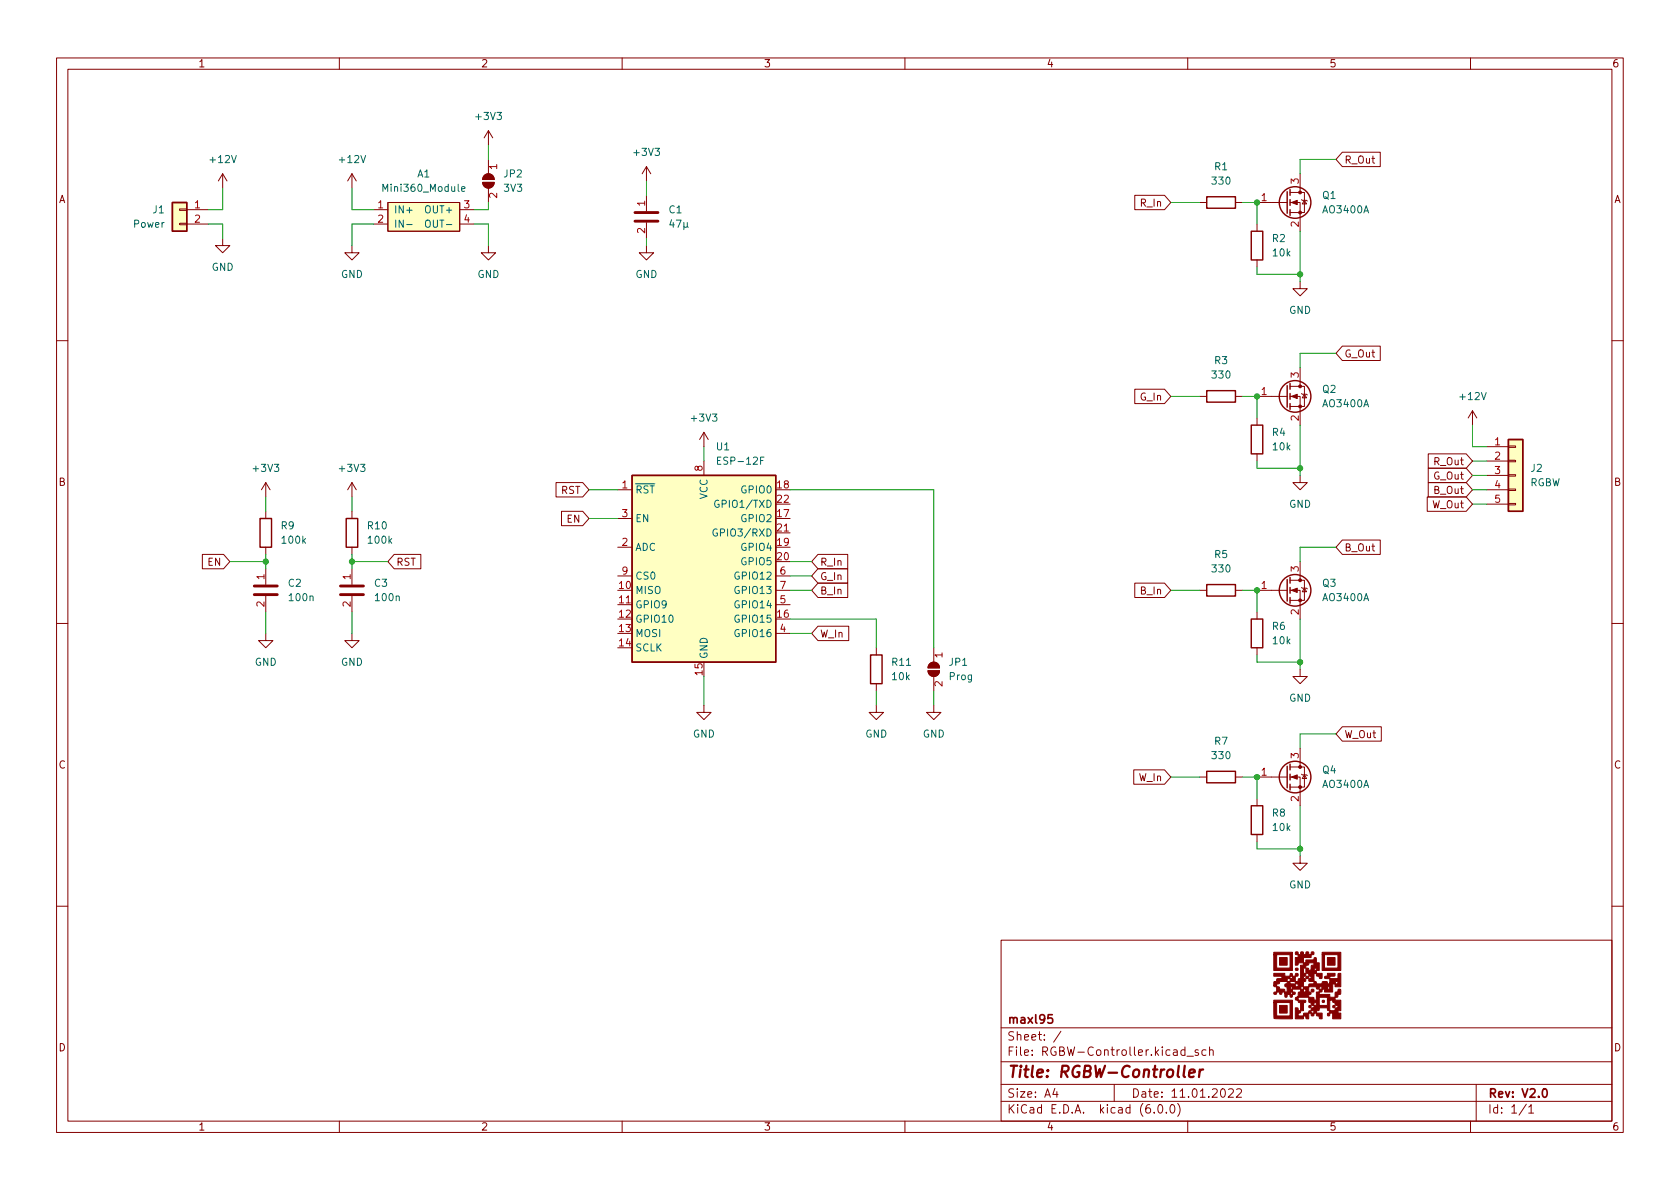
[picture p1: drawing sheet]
<svg xmlns="http://www.w3.org/2000/svg" width="297mm" height="210mm" viewBox="0 0 297 210" stroke-linecap="round" stroke-linejoin="round" font-family="sans-serif">
<g fill="none" stroke="#840000" stroke-width=".18">
<path d="M10 10.2h277v190.1h-277zM12 12.2h273v186.1h-273zM60 10.2v2M110 10.2v2M160 10.2v2M210 10.2v2M260 10.2v2M31.7 39.5h1.3v.2h-1.3zM31.7 37h1.3v.2h-1.3zM33 37.1h3.8M33 39.6h3.8M39.4 30.7l.7 1.3"/>
<path d="M39.4 30.7v2.6M39.4 30.7l-.8 1.3M62.2 30.7v2.6M62.2 30.7l-.7 1.3M62.2 30.7l.8 1.3M66 37.1h2.6M66 39.6h2.6M68.6 35.8h12.7v5.1h-12.7zM81.3 37.1h2.5M81.3 39.6h2.5M85.3 32.3h2.1a1.02 1.02 0 0 1-1 1 1.02 1.02 0 0 1-1.1-1zM85.6 31a1.02 1.02 0 0 1 1.1-.2 1.02 1.02 0 0 1 .7 .9h-2.1z"/>
<path d="M86.4 23.1l-.8 1.3M86.4 23.1v2.5M86.4 28.2v2.5M86.4 33.3v2.5M86.4 23.1l.7 1.3M114.3 29.5l-.8 1.2M114.3 29.5v2.5M114.3 34.5v2.8M114.3 39.4v2.8M114.3 29.5l.8 1.2M200.6 34.5h5.3l1.1 1.3-1.1 1.3h-5.3zM212.1 35.8h1.3"/>
<path d="M218.4 35.8h1.3M222.2 39.6v1.3M222.2 35.8h5.4M228.1 35.8h1.8v5.1M228.1 34h2.5v3.6h-2.5M229.9 30.7v3.3M230.1 35.3l.2 .1h.7l.1 .2M230.6 35.4l.4 .7h-.7zM237.3 26.9h6.7v2.6h-6.7l-1.1-1.3zM39.4 42.2v1.2h-1.3l1.3 1.3 1.2-1.3h-1.2M62.2 43.4v1.3h1.3l-1.3 1.3-1.2-1.3h1.2M86.4 43.4v1.3h1.2l-1.2 1.3-1.3-1.3h1.3"/>
<path d="M114.3 43.4v1.3h1.3l-1.3 1.3-1.3-1.3h1.3M222.2 46v1.2M229.9 49.8v1.2h1.2l-1.2 1.3-1.3-1.3h1.3M10 60.2h2M124.5 76.4l-.8 1.3M124.5 76.4v2.6M124.5 76.4l.7 1.3M200.6 68.8h5.3l1.1 1.3-1.1 1.3h-5.3zM212.1 70.1h1.3M218.4 70.1h1.3M222.2 73.9v1.3M222.2 70.1h5.4"/>
<path d="M228.1 70.1h1.8v5.1M228.1 68.3h2.5v3.6h-2.5M229.9 65v3.3M230.1 69.6l.2 .1h.7l.1 .1M230.6 69.7l.4 .7h-.7zM237.3 61.2h6.7v2.5h-6.7l-1.1-1.2zM260.3 72.6l-.7 1.3M260.3 72.6v2.6M260.3 72.6l.8 1.3M262.9 79h3.8M266.7 78.9h1.3v.2h-1.3zM285 60.2h2"/>
<path d="M35.8 98h3.7l1.1 1.3-1.1 1.3h-3.7zM47 85.3v2.6M47 90.4v1.3M47 96.8v1.2M47 85.3l-.8 1.3M47 85.3l.8 1.3M62.2 85.3l-.7 1.3M62.2 85.3v2.6M62.2 90.4v1.3M62.2 96.8v1.2M62.2 85.3l.8 1.3M69.7 98h4.7v2.6h-4.7l-1.1-1.3z"/>
<path d="M98.3 85.3h4.7l1.1 1.3-1.1 1.3h-4.7zM99.3 90.4h3.7l1.1 1.3-1.1 1.3h-3.7zM109.2 86.6h2.6M109.2 96.8h2.6M109.2 91.7h2.6M124.5 81.5v2.6M137.2 94.2h2.5M144.6 98h5.3v2.6h-5.3l-1.1-1.3zM222.2 80.3v1.2M229.9 84.1v1.2h1.2l-1.2 1.3-1.3-1.3h1.3M229.9 99.3v3.3M237.3 95.5h6.7v2.5h-6.7l-1.1-1.2z"/>
<path d="M252.3 87.9h6.9l1.1 1.2-1.1 1.3h-6.9zM252.5 80.3h6.7l1.1 1.2-1.1 1.3h-6.7zM252.5 82.8h6.7l1.1 1.3-1.1 1.2h-6.7zM252.5 85.3h6.7l1.1 1.3-1.1 1.3h-6.7zM262.9 81.5h3.8M262.9 84.1h3.8M262.9 86.6h3.8M262.9 89.1h3.8M266.7 89h1.3v.3h-1.3zM266.7 86.5h1.3v.2h-1.3zM266.7 83.9h1.3v.3h-1.3zM266.7 81.4h1.3v.3h-1.3z"/>
<path d="M10 110.2h2M47 112v1.3h1.3l-1.3 1.2-1.3-1.2h1.3M47 100.6v2.8M47 105.4v2.8M62.2 112v1.3h1.3l-1.3 1.2-1.2-1.2h1.2M62.2 100.6v2.8M62.2 105.4v2.8M109.2 106.9h2.6M109.2 101.8h2.6M137.2 104.4h2.5M137.2 106.9h2.5M137.2 112h2.5"/>
<path d="M137.2 101.8h2.5M144.6 103.1h5.3v2.6h-5.3l-1.1-1.3zM144.6 110.7h5.5v2.6h-5.5l-1.1-1.3zM144.6 100.6h5.3v2.5h-5.3l-1.1-1.3zM154.9 114.5v1.3M164.1 118.6h2a1.02 1.02 0 0 1-1 1 1.02 1.02 0 0 1-1-1zM164.4 117.4a1.02 1.02 0 0 1 1.1-.2 1.02 1.02 0 0 1 .6 .9h-2zM165.1 114.5v2.6M165.1 119.6v2.6M200.6 103.1h5.3l1.1 1.3-1.1 1.3h-5.3zM212.1 104.4h1.3M218.4 104.4h1.3"/>
<path d="M222.2 108.2v1.3M222.2 114.5v1.3M222.2 104.4h5.4M228.1 104.4h1.8v5.1M228.1 102.6h2.5v3.6h-2.5M229.9 118.4v1.2h1.2l-1.2 1.3-1.3-1.3h1.3M230.1 103.9l.2 .1h.7l.1 .1M230.6 104l.4 .6h-.7zM285 110.2h2M124.5 124.7v1.3h1.2l-1.2 1.2-1.3-1.2h1.3M154.9 124.7v1.3h1.3l-1.3 1.2-1.2-1.2h1.2M154.9 120.9v1.3"/>
<path d="M165.1 124.7v1.3h1.3l-1.3 1.2-1.3-1.2h1.3M200.5 136.1h5.4l1.1 1.3-1.1 1.3h-5.4zM212.1 137.4h1.3M218.4 137.4h1.3M222.2 137.4h5.4M228.1 137.4h1.8v5.1M228.1 135.6h2.5v3.6h-2.5M229.9 132.3v3.3M230.1 136.9l.2 .1h.7l.1 .2M230.6 137l.4 .7h-.7zM237.3 128.5h6.9v2.6h-6.9l-1.1-1.3zM222.2 141.2v1.3"/>
<path d="M222.2 147.6v1.2M229.9 151.4v1.2h1.2l-1.2 1.3-1.3-1.3h1.3M10 160.2h2M177 166.3h108v32h-108zM285 160.2h2M60 198.3v2M110 198.3v2M160 198.3v2M177 194.8h108M177 191.8h108M177 187.8h108M177 181.8h108"/>
<path d="M186.5 192.5l-.4 1h1M186.9 193v1M187.6 182.4l-1.3 1.9M197 191.8v3M204.1 196.7v.1M204.9 195.4l.2-.1a.81 .81 0 0 1 .6 .7 .81 .81 0 0 1-.3 .8h-.2a.81 .81 0 0 1-.6-.6 .81 .81 0 0 1 .3-.8zM206.2 196.7v.1M207.1 195.4l.1-.1a.81 .81 0 0 1 .6 .7 .81 .81 0 0 1-.3 .8h-.1a.81 .81 0 0 1-.6-.6 .81 .81 0 0 1 .3-.8zM208.2 195.1a1.72 1.72 0 0 1 0 2.3M209.5 185.7l-.4-.1-.3 .3v.4l.1 .3h.6M209.5 185.1v1.5M209.9 186.8h1.1"/>
<path d="M210 198.3v2M211.9 185.7l-.4-.1-.2 .2 .1 .3 .5 .1v.4h-.6M213.2 185.7l-.4-.1-.3 .3v.4l.1 .3h.6M213.9 185.8l.2-.2 .3 .1 .1 .9M213.9 185.1v1.5M217.2 192.7l.6-.2 .2 .2 .1 .3-1 1h1M218.6 192.7l.6-.2 .2 .2 .1 .3-.9 1h.9M260 198.3v2M261 191.8v6.5M269.9 195.3l-1.3 1.9M270.3 195.8l.4-.5v1.5M270.3 196.8h.9"/>
</g>
<path d="M186.1 179.4h-.8v.7l.2-.1 .5 .1 .1 .2v.5l-.3 .1-.5-.1M272.9 192.6l.2-.1a.8 .8 0 0 1 .5 .8 .8 .8 0 0 1-.5 .7 1 1 0 0 1-.2-1.4z" fill="none" stroke="#840000" stroke-width=".3"/>
<path d="M210.3 189.8l.9-.2v-.4l-.2-.1-.6 .1-.2 1 .3 .3 .5-.1M212.2 189.1l-.2 1.4M212.7 189.1l-.4 .1-.2 .3" fill="none" stroke="#840000" stroke-width=".4"/>
<g fill="none" stroke="#840000" stroke-width=".25">
<path d="M30.5 35.8h2.5v5.1h-2.5zM213.4 34.8h5v2h-5zM227.6 33.9v3.8M228.1 33.5v1M228.1 35.3v1M228.1 37.1v1M221.2 40.9h2.1v5.1h-2.1zM213.4 69.1h5v2h-5zM221.2 75.2h2.1v5.1h-2.1zM227.6 68.2v3.8M228.1 67.8v1M228.1 69.6v1"/>
<path d="M228.1 71.4v1M266.7 77.7h2.5v12.7h-2.5zM46 91.7h2v5.1h-2zM61.2 91.7h2v5.1h-2zM111.8 84.1h25.4v33h-25.4zM153.9 115.8h2.1v5.1h-2.1zM213.4 103.4h5v2h-5zM221.2 109.5h2.1v5h-2.1zM227.6 102.5v3.8M228.1 102.1v1M228.1 103.9v1M228.1 105.7v1"/>
<path d="M213.4 136.4h5v2h-5zM227.6 135.5v3.8M228.1 135.1v1M228.1 136.9v1M228.1 138.7v1M221.2 142.5h2.1v5.1h-2.1z"/>
<circle cx="229" cy="35.8" r="2.79"/>
<circle cx="229" cy="70.1" r="2.79"/>
<circle cx="229" cy="104.4" r="2.79"/>
<circle cx="229" cy="137.4" r="2.79"/>
</g>
<g fill="#840000" stroke="#840000" stroke-width=".18">
<path d="M228.3 70.1l1.1-.4v.8z"/>
<path d="M226.2 177.8h1.4v1.3h-1.4z"/>
<path d="M226.2 169.3h1.4v1.4h-1.4z"/>
<path d="M234.7 169.3h1.4v1.4h-1.4z"/>
<path d="M225.2 168.4h3.3v3.2h-3.3v-2.8h.5v2.4h2.4v-2.4h-2.9z"/>
<path d="M233.8 168.4h3.3v3.2h-3.3v-2.8h.4v2.4h2.4v-2.4h-2.8z"/>
<path d="M225.2 176.9h3.3v3.3l-3.2-.1-.1-2.8h.5v2.4h2.4v-2.4h-2.9z"/>
<path d="M225.2 172.1h2v.5h.4h.4l.2-.5h.3v.5h.3l.2-.1v-.3l.5-.1v.5l-.4 .1-.1 .4 .1 .4h.4l.1-.4h.4v-2.4h.4l.1-.2-.1-.2h-.7l-.2 .1v.2l-.5 .1v-1.4h.5v-.2l-.1-.3h-.3l-.1-.4 .5-.1 .1 .4 .1 .1h.2l.1-.4 .4-.1 .1 .4 .2 .1h.1l.1-.4 .4-.1 .1 .4 .2 .1h.2v-.4l.5-.1v.4l-.4 .1-.1 .5h-1.3v.8l.1 .2 .2-.1 .1-.4 1.3-.1 .2-.3 .1-.1 .2 .1 .1 .8 .5 .1v1.3h-.5l-.1 .5h1.1v.8l-.1 .1h-.4l-.1-.3-.4-.1-.1-.4h-.3l-.1 1.2 .4 .2 .1 .4a.69 .69 0 0 0 1-.2v-.2h.7l.4 .4h.1l.1-.2h1l.1 .2h.3v-.4h-.1h-.3v.2h-1v-.7l-.9-.1v-.3l.4-.1 .1-.5h1.4l-.1 .5-.8 .1-.1 .2 1.5 .2v-.9l.5-.1v2.4h-1l-.1-.4-.3-.1-.1 1.4h-1.4v-.4l-.2-.1h-.2l-.1 .4-.4 .1v.2v.2h1.8l.1 .5 .9 .1v-.9l.4-.1 .2-.5 .3 .1v.8l-.4 .1-.1 .4-.4 .1v.5h1v1.8h-.5v.2l.1 .2h.4v1.1h-1.5v-1.1l-.4 .1-.1 .4h-.3l-.1-.4 .4-.1v-.2v-.1l-.3-.1-.1-.5h-1.4l-.1 .5-.4 .1v.3h1v1.1l-.5-.1-.1-.4-.4-.1-.1-.4-.2-.1-.1 .1-.1 .4-.2 .1-.3-.2v-.3h-.3l-.1 1-.4-.1-.1-.4h-.2l-.2 .1v.4h-1.5v-2h.5l.2 .5h.2l.1-.3-.1-1.1h-.3l-.1-.4-.4-.1-.1-.2 .1-.2h.4v.5h1.2l.2 .1v.2l-.4 .2v1.3h-.5l-.1 .4a.29 .29 0 0 0-.4 .2 .29 .29 0 0 0 .2 .4l.7-.1 .1-.4 .8-.1 .1-.3h.4a.28 .28 0 0 0 .2 .4 .28 .28 0 0 0 .3-.4l-.4-.1-.1-.2 .1-.3h.4l.1-.4a.28 .28 0 0 0 .4-.2 .28 .28 0 0 0-.4-.3l-.1 .4-.4 .1-.1-.4-.4-.2v-.8h-2.1l.2-.1 .1-.8 .3-.1 .1-.5h-1.5v.4l.5 .1v.2v.2l-.4 .1-.2 .4h-.2l-.2-.4h-.3l-.2 .4h-.2l-.1-.2v-.5h.9v.2h.2l.2-.1-.2-.3-.2 .1v.1h-.9l-.1-.2h-.4l-.1 .4h-.2h-.1l-.1-.3-.4-.1-.1 .4h-.4l-.1-.3 .5-.1v-.7l-.1-.2-.4-.1v-.2h.5l.1 .3h.4l.1 .4h.8l.1 .5h.2l.2-.1v-.6h.5v.2h.2h.2v-.2h1.5v.2h.4l.1 .5h.3l.1-.4-.4-.1v-.3l.9-.1v.9l.4 .1v.1v.2l-.3 .1-.1 .5h.9v.4l.2 .1 .2-.1v-.4h.6v1.4h1.4v-.9h.4v1.8h.9l.1-.4 .5-.2-.1-.2-.4-.1-.1-.4-.3-.1-.1-.4h-.9v-.5h-2v-1h.5l.1-.4 .4-.1 .1-.2h.9l.2 .2 .2-.2-.2-.2h-.2v.2h-.9l-.2-.2h-.3a.32 .32 0 0 1-.3 .4 .32 .32 0 0 1-.3-.4h-1.3l.1-.5 .8-.1v-.2l-.8-.2-.1-.4 .4-.1v-.3l-.3-.1-.1-.4-.4-.1-.1-.2 .1-.7h.3l.1 .4h.2h.1l.1-.2h.5l.1 .2h.3v-.4h-.1h-.2l-.1 .2h-.5v-.7h.5v-.4h-.8l-.1 .3-.4 .1-.1 .4-.4 .2v.8a.31 .31 0 0 1 .4 .3 .31 .31 0 0 1-.4 .3v.3l.3 .1 .1 .4-.4 .1-.1 .8-.4 .1v.2h-1.5v-.2h-.2h-.2v.2h-.5l-.1-.1-.3-.3v-.2l.3-.2a.32 .32 0 0 1 .4-.3 .32 .32 0 0 1 .3 .4h.8a.33 .33 0 0 0 .1 .4 .33 .33 0 0 0 .4 0v-.3l-.4-.1-.2-.4-.8-.1v-.4l.4-.1v-.1l-.2-.3-.2 .1v.3l-.4 .1-.1 .5h-1.3l-.1 .3-.4 .1-.1 .2h-.5v-.6a.43 .43 0 0 0 .6-.5l.8-.1v-.3l-1.4-.1z"/>
<path d="M228.3 35.8l1.1-.4v.8z"/>
<path d="M164.4 117.4a1.02 1.02 0 0 1 1.1-.2 1.02 1.02 0 0 1 .6 .9h-2z"/>
<path d="M164.1 118.6h2a1.02 1.02 0 0 1-1 1 1.02 1.02 0 0 1-1-1z"/>
<path d="M228.3 137.4l1.1-.4v.8z"/>
<path d="M85.6 31a1.02 1.02 0 0 1 1.1-.2 1.02 1.02 0 0 1 .7 .9h-2.1z"/>
<path d="M85.3 32.3h2.1a1.02 1.02 0 0 1-1 1 1.02 1.02 0 0 1-1.1-1z"/>
<path d="M228.3 104.4l1.1-.4v.8z"/>
<circle cx="229.9" cy="71.9" r=".25"/>
<circle cx="229.9" cy="68.3" r=".25"/>
<circle cx="229.3" cy="171.4" r=".25"/>
<circle cx="231.1" cy="172.8" r=".25"/>
<circle cx="231.6" cy="178" r=".22"/>
<circle cx="232.1" cy="175.2" r=".28"/>
<circle cx="234" cy="177.1" r=".22"/>
<circle cx="235.9" cy="178" r=".22"/>
<circle cx="229.9" cy="37.6" r=".25"/>
<circle cx="229.9" cy="34" r=".25"/>
<circle cx="229.9" cy="139.2" r=".25"/>
<circle cx="229.9" cy="135.6" r=".25"/>
<circle cx="229.9" cy="106.2" r=".25"/>
<circle cx="229.9" cy="102.6" r=".25"/>
</g>
<path d="M112.3 39.1h4M112.3 37.6h4M45 105.2h4M45 103.6h4M60.2 105.2h4.1M60.2 103.6h4.1" fill="none" stroke="#840000" stroke-width=".51"/>
<path d="M71.9 39.7h1M75.4 39l.1-.1a.43 .43 0 0 1 .6 .4v.5a.42 .42 0 0 1-.4 .4 .42 .42 0 0 1-.5-.4v-.5zM81.6 33.4l.6-.1v-.2l-.4-.1-.2 .2 .1 .6h.5M118.7 38.9l-.3 .9h.8M119 39.3v.9M119.6 38.9h.8l-.5 1.3M120.9 39.3v1.3M121.5 39.3v.8l-.4 .1-.2-.2M121.5 40l.2 .2M126.8 93.6a.59 .59 0 0 0-.8 .6 .59 .59 0 0 0 .8 .5v-.4h-.2M127.1 88.5a.59 .59 0 0 0-.8 .6 .59 .59 0 0 0 .8 .6v-.5h-.2M135.1 80.8h-.6v1.3" fill="none" stroke="#006464" stroke-width=".18"/>
<g fill="#ffffc2" stroke="#ffffc2" stroke-width=".18">
<path d="M266.7 77.7h2.5v12.7h-2.5z"/>
<path d="M111.8 84.1h25.4v33h-25.4z"/>
<path d="M30.5 35.8h2.5v5.1h-2.5z"/>
<path d="M68.6 35.8h12.7v5.1h-12.7z"/>
</g>
<g fill="none" stroke="#009600" stroke-width=".18">
<path d="M36.8 39.6h2.6v2.6M39.4 33.3v3.8h-2.6M62.2 33.3v3.8h3.8M66 39.6h-3.8v3.8M83.8 39.6h2.6v3.8M86.4 25.6v2.6M86.4 35.8v1.3h-2.6M114.3 32v2.5M207 35.8h5.1M219.7 35.8h2.5v3.8M236.2 28.2h-6.3v2.5M114.3 42.2v1.2"/>
<path d="M222.2 47.2v1.3h7.7M229.9 40.9v8.9M124.5 79v2.5M207 70.1h5.1M219.7 70.1h2.5v3.8M229.9 75.2v8.9M236.2 62.5h-6.3v2.5M260.3 75.2v3.8h2.6M40.6 99.3h6.4M47 87.9v2.5M47 98v2.6M62.2 99.3h6.4"/>
<path d="M62.2 87.9v2.5M62.2 98v2.6M104.1 91.7h5.1M104.1 86.6h5.1M139.7 86.6h25.4v27.9M139.7 99.3h3.8M222.2 81.5v1.3h7.7M236.2 96.8h-6.3v2.5M260.3 86.6h2.6M260.3 84.1h2.6M260.3 81.5h2.6M260.3 89.1h2.6"/>
<path d="M47 108.2v3.8M62.2 108.2v3.8M124.5 119.6v5.1M139.7 104.4h3.8M139.7 109.5h15.2v5M139.7 101.8h3.8M139.7 112h3.8M207 104.4h5.1M219.7 104.4h2.5v3.8M222.2 115.8v1.3h7.7M229.9 109.5v8.9M154.9 122.2v2.5"/>
<path d="M165.1 122.2v2.5M207 137.4h5.1M219.7 137.4h2.5v3.8M236.2 129.8h-6.3v2.5M222.2 148.8v1.3h7.7M229.9 142.5v8.9"/>
</g>
<g fill="#009600" stroke="#009600" stroke-width=".18">
<circle cx="222.2" cy="104.4" r=".46"/>
<circle cx="222.2" cy="70.1" r=".46"/>
<circle cx="222.2" cy="137.4" r=".46"/>
<circle cx="229.9" cy="117.1" r=".46"/>
<circle cx="229.9" cy="150.1" r=".46"/>
<circle cx="47" cy="99.3" r=".46"/>
<circle cx="62.2" cy="99.3" r=".46"/>
<circle cx="222.2" cy="35.8" r=".46"/>
<circle cx="229.9" cy="82.8" r=".46"/>
<circle cx="229.9" cy="48.5" r=".46"/>
</g>
<text font-size="2.8" fill="#840000" x="178" y="190.6">Title: RGBW-Controller</text>
<g font-size="2.1" fill="#840000">
<text x="178" y="184">Sheet: /</text>
<text x="178" y="181">maxl95</text>
<text x="178" y="186.7">File: RGBW-Controller.kicad_sch</text>
<text x="178" y="196.9">KiCad E.D.A. kicad (6.0.0)</text>
<text x="178" y="194.1">Size: A4</text>
<text x="200" y="194.1">Date: 11.01.2022</text>
<text x="263" y="194.1">Rev: V2.0</text>
<text x="263" y="196.9">Id: 1/1</text>
</g>
<g font-size="1.8" fill="#840000">
<text x="35" y="11.9">1</text>
<text x="85" y="11.9">2</text>
<text x="135" y="11.9">3</text>
<text x="185" y="11.9">4</text>
<text x="235" y="11.9">5</text>
<text x="285" y="11.9">6</text>
<text x="237.6" y="28.9">R_Out</text>
<text x="10.3" y="35.9">A</text>
<text x="285.3" y="35.9">A</text>
<text x="201.7" y="36.5">R_In</text>
<text x="237.6" y="63.2">G_Out</text>
<text x="201.6" y="70.8">G_In</text>
<text x="253.6" y="82.3">R_Out</text>
<text x="10.3" y="85.9">B</text>
<text x="99.2" y="87.3">RST</text>
<text x="253.2" y="89.9">W_Out</text>
<text x="253.5" y="84.8">G_Out</text>
<text x="253.6" y="87.3">B_Out</text>
<text x="285.3" y="85.9">B</text>
<text x="100.3" y="92.4">EN</text>
<text x="36.8" y="100">EN</text>
<text x="70" y="100">RST</text>
<text x="144.9" y="100">R_In</text>
<text x="237.6" y="97.5">B_Out</text>
<text x="144.9" y="105.1">B_In</text>
<text x="144.9" y="102.6">G_In</text>
<text x="201.7" y="105.1">B_In</text>
<text x="144.9" y="112.7">W_In</text>
<text x="237.6" y="130.5">W_Out</text>
<text x="10.3" y="135.9">C</text>
<text x="285.3" y="135.9">C</text>
<text x="201.4" y="138.1">W_In</text>
<text x="10.3" y="185.9">D</text>
<text x="285.3" y="185.9">D</text>
<text x="35" y="199.9">1</text>
<text x="85" y="199.9">2</text>
<text x="135" y="199.9">3</text>
<text x="185" y="199.9">4</text>
<text x="235" y="199.9">5</text>
<text x="285" y="199.9">6</text>
</g>
<g font-size="1.8" fill="#006464">
<text x="84.3" y="21.2">+3V3</text>
<text x="37.3" y="28.8">+12V</text>
<text x="60.1" y="28.8">+12V</text>
<text x="112.2" y="27.6">+3V3</text>
<text x="68.1" y="33.9">Mini360_Module</text>
<text x="73.8" y="31.4">A1</text>
<text x="89.1" y="31.4">JP2</text>
<text x="89.2" y="33.9">3V3</text>
<text x="214.4" y="32.6">330</text>
<text x="214.8" y="30.1">R1</text>
<text x="233.8" y="35.2">Q1</text>
<text x="23.7" y="40.3">Power</text>
<text x="27.1" y="37.7">J1</text>
<text x="69.6" y="37.7">IN+</text>
<text x="69.6" y="40.3">IN-</text>
<text x="75.5" y="37.7">OUT+</text>
<text x="75.9" y="40.3">OUT-</text>
<text x="118.3" y="37.7">C1</text>
<text x="234" y="37.7">AO3400A</text>
<text x="37.4" y="47.9">GND</text>
<text x="225" y="42.8">R2</text>
<text x="225.1" y="45.3">10k</text>
<text x="60.3" y="49.1">GND</text>
<text x="84.4" y="49.1">GND</text>
<text x="112.3" y="49.1">GND</text>
<text x="227.9" y="55.5">GND</text>
<text x="214.8" y="64.4">R3</text>
<text x="214.4" y="66.9">330</text>
<text x="233.8" y="69.5">Q2</text>
<text x="258.3" y="70.7">+12V</text>
<text x="122.4" y="74.5">+3V3</text>
<text x="225" y="77.1">R4</text>
<text x="234" y="72">AO3400A</text>
<text x="44.9" y="83.4">+3V3</text>
<text x="60.1" y="83.4">+3V3</text>
<text x="126.7" y="79.6">U1</text>
<text x="127.3" y="82.2">ESP-12F</text>
<text x="225.1" y="79.6">10k</text>
<text x="270.7" y="83.4">J2</text>
<text x="112.3" y="87.2">~{RST}</text>
<text x="125.1" y="88.3" transform="rotate(-90 125.1 88.3)">VCC</text>
<text x="127.2" y="89.8">GPIO1/TXD</text>
<text x="131.2" y="87.2">GPIO0</text>
<text x="227.9" y="89.8">GND</text>
<text x="270.4" y="86">RGBW</text>
<text x="49.7" y="93.6">R9</text>
<text x="65.1" y="93.6">R10</text>
<text x="112.3" y="92.3">EN</text>
<text x="127" y="94.9">GPIO3/RXD</text>
<text x="131.2" y="92.3">GPIO2</text>
<text x="50" y="96.1">100k</text>
<text x="65.2" y="96.1">100k</text>
<text x="112.3" y="97.4">ADC</text>
<text x="131.2" y="97.4">GPIO4</text>
<text x="131.2" y="99.9">GPIO5</text>
<text x="214.4" y="101.2">330</text>
<text x="214.8" y="98.7">R5</text>
<text x="51" y="103.8">C2</text>
<text x="51.3" y="106.3">100n</text>
<text x="66.2" y="103.8">C3</text>
<text x="66.5" y="106.3">100n</text>
<text x="112.3" y="105">MISO</text>
<text x="112.3" y="107.6">GPIO9</text>
<text x="112.3" y="102.5">CS0</text>
<text x="130.3" y="107.6">GPIO14</text>
<text x="130.3" y="102.5">GPIO12</text>
<text x="130.3" y="105">GPIO13</text>
<text x="233.8" y="103.8">Q3</text>
<text x="234" y="106.3">AO3400A</text>
<text x="112.3" y="110.1">GPIO10</text>
<text x="112.3" y="112.6">MOSI</text>
<text x="130.3" y="110.1">GPIO15</text>
<text x="130.3" y="112.6">GPIO16</text>
<text x="225" y="111.4">R6</text>
<text x="225.1" y="113.9">10k</text>
<text x="45" y="117.7">GND</text>
<text x="60.3" y="117.7">GND</text>
<text x="112.3" y="115.2">SCLK</text>
<text x="125.1" y="116.6" transform="rotate(-90 125.1 116.6)">GND</text>
<text x="157.8" y="117.7">R11</text>
<text x="167.9" y="117.7">JP1</text>
<text x="157.8" y="120.3">10k</text>
<text x="167.9" y="120.3">Prog</text>
<text x="227.9" y="124.1">GND</text>
<text x="122.5" y="130.4">GND</text>
<text x="153" y="130.4">GND</text>
<text x="163.1" y="130.4">GND</text>
<text x="214.8" y="131.7">R7</text>
<text x="214.4" y="134.2">330</text>
<text x="233.8" y="136.8">Q4</text>
<text x="234" y="139.3">AO3400A</text>
<text x="225" y="144.4">R8</text>
<text x="225.1" y="146.9">10k</text>
<text x="227.9" y="157.1">GND</text>
</g>
<g font-size="1.8" fill="#a90000">
<text x="87.9" y="30" transform="rotate(-90 87.9 30)">1</text>
<text x="87.9" y="35" transform="rotate(-90 87.9 35)">2</text>
<text x="223" y="35.6">1</text>
<text x="229.6" y="32.5" transform="rotate(-90 229.6 32.5)">3</text>
<text x="34.4" y="36.8">1</text>
<text x="34.4" y="39.4">2</text>
<text x="66.8" y="36.8">1</text>
<text x="66.8" y="39.4">2</text>
<text x="82.1" y="36.8">3</text>
<text x="82.1" y="39.4">4</text>
<text x="114" y="41.3" transform="rotate(-90 114 41.3)">2</text>
<text x="114" y="36.4" transform="rotate(-90 114 36.4)">1</text>
<text x="229.6" y="40.1" transform="rotate(-90 229.6 40.1)">2</text>
<text x="223" y="69.8">1</text>
<text x="229.6" y="66.8" transform="rotate(-90 229.6 66.8)">3</text>
<text x="229.6" y="74.4" transform="rotate(-90 229.6 74.4)">2</text>
<text x="124.2" y="83.3" transform="rotate(-90 124.2 83.3)">8</text>
<text x="264.3" y="78.7">1</text>
<text x="264.3" y="81.3">2</text>
<text x="264.3" y="83.8">3</text>
<text x="110" y="86.4">1</text>
<text x="137.4" y="86.4">18</text>
<text x="137.4" y="88.9">22</text>
<text x="264.3" y="86.4">4</text>
<text x="264.3" y="88.9">5</text>
<text x="110" y="91.4">3</text>
<text x="137.4" y="91.4">17</text>
<text x="137.4" y="94">21</text>
<text x="110" y="96.5">2</text>
<text x="110" y="101.6">9</text>
<text x="137.4" y="96.5">19</text>
<text x="137.4" y="99.1">20</text>
<text x="137.9" y="101.6">6</text>
<text x="229.6" y="101.1" transform="rotate(-90 229.6 101.1)">3</text>
<text x="46.7" y="107.3" transform="rotate(-90 46.7 107.3)">2</text>
<text x="46.7" y="102.5" transform="rotate(-90 46.7 102.5)">1</text>
<text x="62" y="107.3" transform="rotate(-90 62 107.3)">2</text>
<text x="62" y="102.5" transform="rotate(-90 62 102.5)">1</text>
<text x="109.5" y="104.1">10</text>
<text x="109.5" y="106.7">11</text>
<text x="137.9" y="106.7">5</text>
<text x="137.9" y="104.1">7</text>
<text x="223" y="104.1">1</text>
<text x="109.5" y="109.2">12</text>
<text x="109.5" y="111.8">13</text>
<text x="137.4" y="109.2">16</text>
<text x="137.9" y="111.8">4</text>
<text x="229.6" y="108.7" transform="rotate(-90 229.6 108.7)">2</text>
<text x="109.5" y="114.3">14</text>
<text x="124.2" y="119.3" transform="rotate(-90 124.2 119.3)">15</text>
<text x="166.6" y="116.3" transform="rotate(-90 166.6 116.3)">1</text>
<text x="166.6" y="121.4" transform="rotate(-90 166.6 121.4)">2</text>
<text x="223" y="137.2">1</text>
<text x="229.6" y="134.1" transform="rotate(-90 229.6 134.1)">3</text>
<text x="229.6" y="141.7" transform="rotate(-90 229.6 141.7)">2</text>
</g>
</svg>
